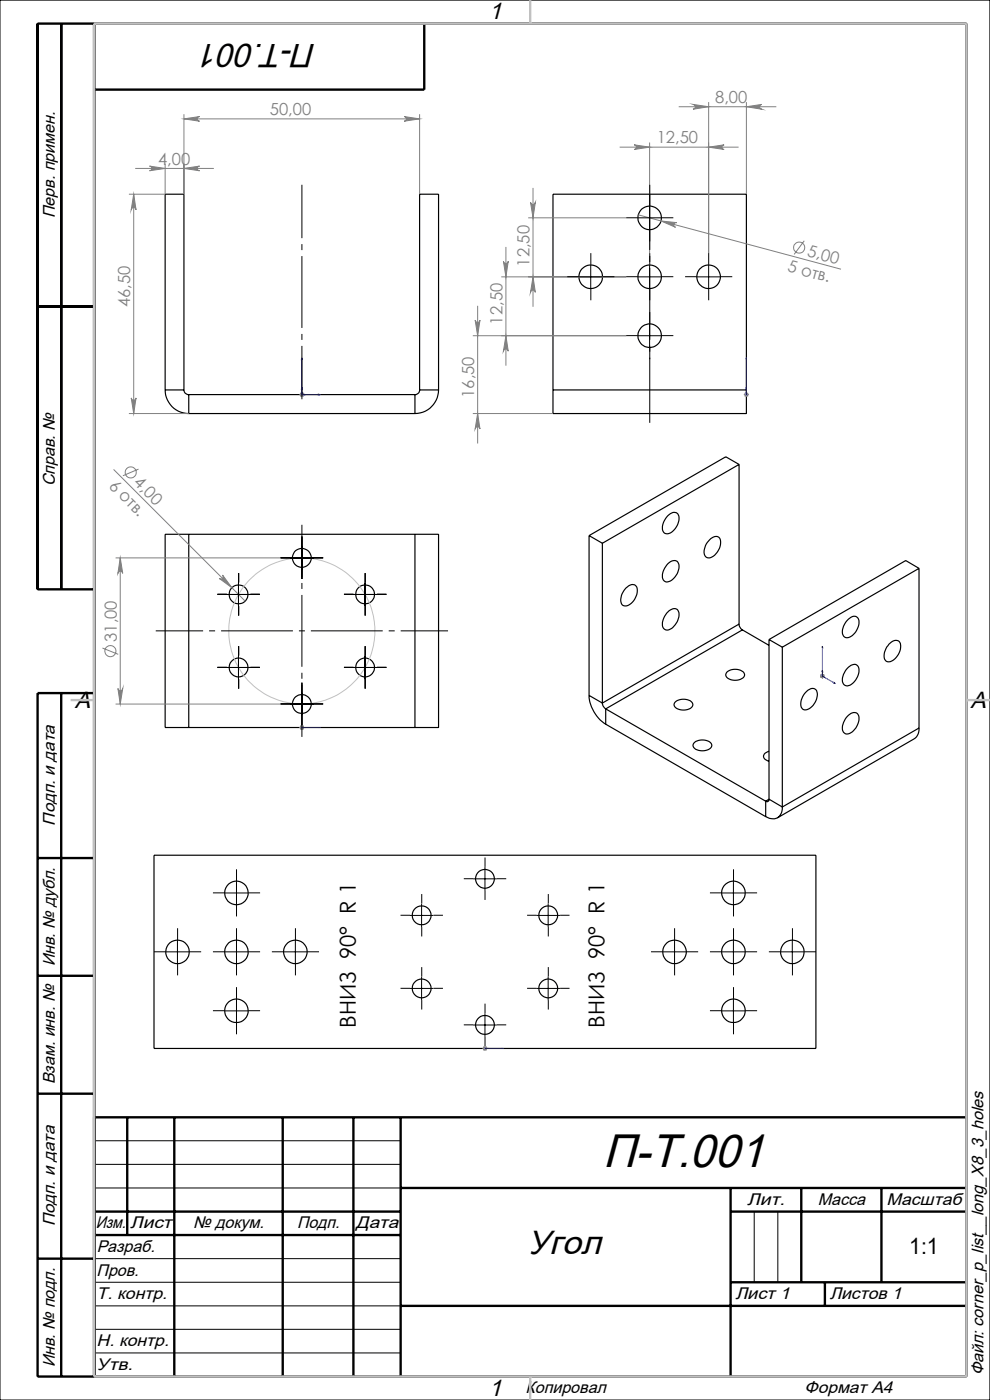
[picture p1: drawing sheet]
<svg xmlns="http://www.w3.org/2000/svg" width="210mm" height="297mm" viewBox="0 0 210 297" stroke-linecap="round" stroke-linejoin="round" font-family="sans-serif">
<g fill="none" stroke="#000" stroke-width=".25">
<path d="M35 82.7a5 5 0 0 0 5 5M35 82.7h4M35 82.7v-41.5h4v41.5M39 82.7a.97 .97 0 0 0 1 1M40 83.7v4M40 83.7h48M40 87.7h48M88 83.7v4M89 82.7a.96 .96 0 0 1-1 1M89 82.7h4M89 82.7v-41.5h4v41.5M93 82.7a5.1 5.1 0 0 1-5 5"/>
<path d="M117.3 82.7v5h41v-5M117.3 82.7h41M117.3 82.7v-41.5h41v41.5M156.8 98.5l-29 16.7M156.8 98.5v33.9M156.8 98.5l-2.8-1.6-29 16.7M40 113.3h-5v41h5M40 113.3v41M40 113.3h48M88 113.3h5v41h-5M88 113.3v41M125 113.6v33.9"/>
<path d="M125 113.6l2.8 1.6M127.8 115.2v34M141.7 119.6a1.28 1.28 0 0 1 1.2-.7 1.28 1.28 0 0 1 1.1 .8 3.5 3.5 0 0 1-2.6 3.8 1.49 1.49 0 0 1-.7-2.3zM141.7 109.4a1.42 1.42 0 0 1 2.1-.4 3.2 3.2 0 0 1-2.4 4.2 1.29 1.29 0 0 1-.8-1.9l.4-1zM150.5 114.5a1.42 1.42 0 0 1 2.1-.3 3.3 3.3 0 0 1-2.3 4.2 1.44 1.44 0 0 1-.8-2.3l.3-.7zM132.8 124.7a1.43 1.43 0 0 1 2.1-.3 3.2 3.2 0 0 1-2.3 4.1 1.26 1.26 0 0 1-.8-1.9l.2-.7zM141.7 129.8a1.42 1.42 0 0 1 2.1-.3 3.2 3.2 0 0 1-2.4 4.2 1.29 1.29 0 0 1-.8-1.9l.4-1.1zM156.8 132.4a1.6 1.6 0 0 0 .7 1.2M156.8 132.4l-29 16.8M157.5 133.6l-29 16.8M157.5 133.6l5.6 3.3M163.1 135.7l2.8 1.6"/>
<path d="M163.1 135.7v33.8M165.9 137.3v33.9M179.7 131.6a1.52 1.52 0 0 1 2.2-.6 3.1 3.1 0 0 1-1.1 3.8 1.22 1.22 0 0 1-1.6 .4 1.22 1.22 0 0 1-.5-1.6l.4-1.1zM188.6 136.7a1.63 1.63 0 0 1 2.1-.6 3.2 3.2 0 0 1-1.6 4.2 1.06 1.06 0 0 1-1.2-.1 1.06 1.06 0 0 1-.4-1.2l.4-1.4zM194.9 120.6l-29 16.7M194.9 120.6l-2.8-1.7-29 16.8M194.9 120.6v33.8M40 154.3h48M125 147.5a7.8 7.8 0 0 0 3.5 6.1M125 147.5l2.8 1.7M127.8 149.2a1.6 1.6 0 0 0 .7 1.2M128.5 153.6l33.9 19.6"/>
<path d="M128.5 150.4v3.2M128.5 150.4l33.9 19.6M143.2 149a2.67 2.67 0 0 1 3.7 .2 1.09 1.09 0 0 1-1.1 1.3 2.38 2.38 0 0 1-2.8-.9zM147.2 157.7a2.68 2.68 0 0 1 3.7 .1 1.09 1.09 0 0 1-1.1 1.4 2.31 2.31 0 0 1-2.8-1zM154.1 142.7a2.63 2.63 0 0 1 3.8 .2 1.09 1.09 0 0 1-1.1 1.3 2.31 2.31 0 0 1-2.8-.9zM163.1 159.4a1.06 1.06 0 0 0-1 1.5l1 .6M170.9 146.9a1.55 1.55 0 0 1 2.2-.6 3.2 3.2 0 0 1-2.5 4.3 1.63 1.63 0 0 1-.5-2.4zM179.7 152a1.6 1.6 0 0 1 2.2-.6 3.1 3.1 0 0 1-1.1 3.9 1.23 1.23 0 0 1-1.6 .3 1.23 1.23 0 0 1-.5-1.7l.6-1.3zM179.7 141.8a1.6 1.6 0 0 1 2.2-.6 3.1 3.1 0 0 1-1.1 3.8 1.22 1.22 0 0 1-1.6 .4 1.22 1.22 0 0 1-.5-1.6l.2-.8zM194.9 154.4l-.1 1.3-.4 .6-.5 .4-29 16.8M194.9 154.4l-29 16.8M162.4 170v3.2"/>
<path d="M163.1 169.5a.44 .44 0 0 1-.2 .5 .44 .44 0 0 1-.5 0M163.1 169.5l2.8 1.7M163.1 169.5l-.7 .5M165.9 171.2a2.15 2.15 0 0 1-1 2.3 2.15 2.15 0 0 1-2.5-.3M32.7 181.4h140.4v41h-140.4z"/>
<circle cx="125.3" cy="58.7" r="2.5"/>
<circle cx="137.8" cy="46.2" r="2.5"/>
<circle cx="137.8" cy="58.7" r="2.5"/>
<circle cx="150.3" cy="58.7" r="2.5"/>
<circle cx="137.8" cy="71.2" r="2.5"/>
<circle cx="64" cy="118.4" r="2.01"/>
<circle cx="50.6" cy="126.1" r="2.01"/>
<circle cx="77.4" cy="126.1" r="2.01"/>
<circle cx="50.6" cy="141.6" r="2"/>
<circle cx="64" cy="149.4" r="2.01"/>
<circle cx="77.4" cy="141.6" r="2"/>
<circle cx="50.2" cy="189.4" r="2.51"/>
<circle cx="89.4" cy="194.2" r="2"/>
<circle cx="102.9" cy="186.4" r="2"/>
<circle cx="116.3" cy="194.2" r="2"/>
<circle cx="155.6" cy="189.4" r="2.51"/>
<circle cx="37.7" cy="201.9" r="2.49"/>
<circle cx="50.2" cy="201.9" r="2.5"/>
<circle cx="50.2" cy="214.4" r="2.5"/>
<circle cx="62.6" cy="201.9" r="2.5"/>
<circle cx="89.4" cy="209.7" r="1.99"/>
<circle cx="102.9" cy="217.4" r="2.01"/>
<circle cx="116.3" cy="209.7" r="1.99"/>
<circle cx="143.1" cy="201.9" r="2.49"/>
<circle cx="155.6" cy="214.4" r="2.5"/>
<circle cx="155.6" cy="201.9" r="2.5"/>
<circle cx="168.1" cy="201.9" r="2.5"/>
</g>
<g fill="none" stroke="#808080" stroke-width=".21">
<path d="M28.7 35.7h16.7M31.7 35.2l3.3 .5-3.3 .5a.49 .49 0 0 0 .5-.5 .49 .49 0 0 0-.5-.5zM35 34.7v6.5h-7.7M39 35.7l3.3-.5a.49 .49 0 0 0-.5 .5 .49 .49 0 0 0 .5 .5zM39 25.2l3.3-.5a.49 .49 0 0 0-.5 .5 .49 .49 0 0 0 .5 .5zM39 24.2v17M39 25.2h50M85.7 24.7l3.3 .5-3.3 .5a.49 .49 0 0 0 .5-.5 .49 .49 0 0 0-.5-.5zM89 24.2v17M113.1 39.9v25.2M131.4 31.2h25.3M134.5 30.7l3.3 .5-3.3 .5a.49 .49 0 0 0 .5-.5 .49 .49 0 0 0-.5-.5z"/>
<path d="M137.8 30.2v23.5M144 22.6h20.7M147 22.2l3.3 .4-3.3 .6a.51 .51 0 0 0 .5-.5 .51 .51 0 0 0-.5-.5zM150.3 21.7v32M150.3 31.2l3.3-.5a.49 .49 0 0 0-.5 .5 .49 .49 0 0 0 .5 .5zM158.3 21.7v19.5M158.3 22.6l3.3-.4a.51 .51 0 0 0-.5 .5 .51 .51 0 0 0 .5 .5zM28.4 41.2l.5 3.3a.51 .51 0 0 0-.6-.4 .51 .51 0 0 0-.5 .4zM28.4 41.2v46.5M106.3 58.7h26.5M106.8 55.4a.51 .51 0 0 0 .5 .5 .51 .51 0 0 0 .5-.5l-.5 3.3zM107.3 52.4v25.2"/>
<path d="M112 46.2h20.8M112.5 42.9a.51 .51 0 0 0 .5 .5 .51 .51 0 0 0 .6-.5l-.5 3.3zM113.1 58.7l.5 3.3a.51 .51 0 0 0-.6-.5 .51 .51 0 0 0-.5 .5zM135.4 45.6l43 11.5M140.2 46.9l3.3 .3a.51 .51 0 0 0-.6 .4 .51 .51 0 0 0 .4 .6zM170.6 51.1l-2.1 2.9M100.3 71.2h32.5M100.8 67.9a.51 .51 0 0 0 .5 .5 .51 .51 0 0 0 .5-.5l-.5 3.3zM101.3 64.9v29.2M107.3 71.2l.5 3.3a.51 .51 0 0 0-.5-.5 .51 .51 0 0 0-.5 .5zM24.1 99.6l27.9 27.9M27.3 87.7h12.7"/>
<path d="M27.8 84.4a.51 .51 0 0 0 .5 .5 .51 .51 0 0 0 .6-.5l-.5 3.3zM29.4 99.5l-3.3 1.4M63.5 83.7h1M63.7 83.4l.7 .7M64 83.2v1M64.4 83.4l-.7 .7M100.3 87.7h17M101.3 87.7l.5 3.3a.51 .51 0 0 0-.5-.5 .51 .51 0 0 0-.5 .5zM157.8 83.7h1M158 83.4l.7 .7M158.3 83.2v1M158.7 83.4l-.7 .7"/>
<path d="M24.5 118.4h39.5M25.5 118.4l.5 3.2a.51 .51 0 0 0-.5-.4 .51 .51 0 0 0-.5 .4zM25.5 118.4v31M21.7 137.5l3.4 1.3M46.5 122.7a.5 .5 0 0 0 .7 0 .5 .5 0 0 0 0-.7l2 2.7zM24.5 149.4h39.5M25 146a.51 .51 0 0 0 .5 .5 .51 .51 0 0 0 .5-.5l-.5 3.4zM63.5 154.3h1M63.7 154l.7 .7M64 153.8v1.1M64.4 154l-.7 .7M174 143.4h.9"/>
<path d="M174.1 143.1l.7 .7M174.4 142.9v1M174.8 143.1l-.7 .7M102.5 222.1l.7 .7M102.9 221.9v1M103.2 222.1l-.7 .7M103.4 222.4h-1"/>
<circle cx="169.5" cy="52.5" r="1.18"/>
<circle cx="27.7" cy="100.2" r="1.18"/>
<circle cx="23.4" cy="138.1" r="1.18"/>
</g>
<circle cx="64" cy="133.9" r="15.5" fill="none" stroke="#c0c0c0" stroke-width=".21"/>
<g fill="none" stroke="#00f" stroke-width=".21">
<path d="M64 75.9l.1 .4h-.2zM64 75.9v7.8h3.9M158.3 75.9v7.8M158.3 75.9v.4v-.4M64 82.2l.1 .3h-.2zM64.4 83.6l.4 .1-.4 .1zM67.5 83.6l.4 .1-.4 .1zM158.3 83.6v.2zM158.3 82.2v.3v-.3M158.3 83.7h.1M174.4 137.1l.1 .3-.1-.1zM174.4 137.1v6.3"/>
<path d="M63.9 154.3h.2zM64 154.3h.1M64 154.3h3.9M64.8 154.3h-.4h.4M67.9 154.3h-.4h.4M174.4 142.2l.1 .3-.1-.1zM174.4 143.4l2.8 1.6M174.4 143.4l.6 .4M174.7 143.5l.3 .3-.3-.1zM176.9 144.8l.3 .2h-.3zM102.8 222.4h.2zM102.9 222.4h.1"/>
<path d="M102.9 222.4h3.9M103.6 222.4h-.3h.3M106.8 222.4h-.4h.4"/>
</g>
<g fill="none" stroke="#000" stroke-width=".21" stroke-dasharray="15.2 1.3 1.3 1.3" stroke-linecap="butt">
<path d="M122.8 58.7h-2.5M125.3 56.2v-2.5M127.8 58.7h2.5M135.3 58.7h-2.5M135.3 46.2h-2.5M137.8 56.2v-2.5M137.8 43.7v-2.5M137.8 48.7v2.5M140.3 58.7h2.5M140.3 46.2h2.5M147.8 58.7h-2.5M150.3 56.2v-2.5"/>
<path d="M152.8 58.7h2.5M125.3 61.2v2.5M135.3 71.2h-2.5M137.8 68.7v-2.5M137.8 73.7v2.5M137.8 61.2v2.5M140.3 71.2h2.5M150.3 61.2v2.5M61.5 118.3h-2M64 115.8v-2M66.5 118.3h2M48.1 126.1h-2"/>
<path d="M50.6 123.6v-2M50.6 128.6v2M50.6 139.1v-2M53.1 126.1h2M64 120.8v2M75 126.1h-2M77.5 123.6v-2M77.5 128.6v2M77.5 139.1v-2M80 126.1h2M48.1 141.6h-2M50.6 144.1v2"/>
<path d="M53.1 141.6h2M61.5 149.3h-2M64 146.8v-2M64 151.8v2M66.5 149.3h2M75 141.6h-2M77.5 144.1v2M80 141.6h2M37.7 199.4v-2.5M47.7 189.4h-2.5M50.2 186.9v-2.5M50.2 191.9v2.5"/>
<path d="M50.2 199.4v-2.5M52.7 189.4h2.5M62.7 199.4v-2.5M87 194.2h-2M89.5 191.7v-2M89.5 196.7v2M92 194.2h2M100.4 186.4h-2M102.9 183.9v-2M102.9 188.9v2M105.4 186.4h2M113.8 194.2h-2"/>
<path d="M116.3 191.7v-2M116.3 196.7v2M118.8 194.2h2M143.1 199.4v-2.5M153.1 189.4h-2.5M155.6 186.9v-2.5M155.6 191.9v2.5M155.6 199.4v-2.5M158.1 189.4h2.5M168.1 199.4v-2.5M35.2 201.9h-2.5M37.7 204.4v2.5"/>
<path d="M40.2 201.9h2.5M47.7 201.9h-2.5M47.7 214.4h-2.5M50.2 204.4v2.5M50.2 211.9v-2.5M50.2 216.9v2.5M52.7 201.9h2.5M52.7 214.4h2.5M60.2 201.9h-2.5M62.7 204.4v2.5M65.2 201.9h2.5M87 209.7h-2"/>
<path d="M89.5 207.2v-2M89.5 212.2v2M92 209.7h2M100.4 217.4h-2M102.9 214.9v-2M102.9 219.9v2M105.4 217.4h2M113.8 209.7h-2M116.3 207.2v-2M116.3 212.2v2M118.8 209.7h2M140.6 201.9h-2.5"/>
<path d="M143.1 204.4v2.5M145.6 201.9h2.5M153.1 201.9h-2.5M153.1 214.4h-2.5M155.6 204.4v2.5M155.6 211.9v-2.5M155.6 216.9v2.5M158.1 201.9h2.5M158.1 214.4h2.5M165.6 201.9h-2.5M168.1 204.4v2.5M170.6 201.9h2.5"/>
</g>
<g fill="none" stroke="#000" stroke-width=".21">
<path d="M0 0h210v297h-210zM122.8 58.7h5M125.3 56.2v5M135.3 58.7h5M135.3 46.2h5M137.8 43.7v5M137.8 56.2v5M147.8 58.7h5M150.3 56.2v5M135.3 71.2h5M137.8 68.7v5M61.5 118.4h5"/>
<path d="M64 115.8v5.1M48.1 126.1h5M50.6 123.6v5M50.6 139.1v5M74.9 126.1h5M77.4 123.6v5M77.4 139.1v5M48.1 141.6h5M61.5 149.4h5M64 146.9v4.9M74.9 141.6h5M37.6 199.4v5"/>
<path d="M47.7 189.4h5M50.2 186.9v5M50.2 199.4v5M62.7 199.4v5M86.9 194.2h5M89.4 191.7v5M100.4 186.4h5M102.9 183.9v5M113.8 194.2h5M116.3 191.7v5M143.1 199.4v5M153.1 189.4h5"/>
<path d="M155.6 186.9v5M155.6 199.4v5M168.1 199.4v5M35.1 201.9h5M47.7 201.9h5M47.7 214.5h5M50.2 211.9v5M60.1 201.9h5.1M86.9 209.7h5M89.4 207.2v5M100.4 217.4h5M102.9 214.9v5"/>
<path d="M113.8 209.7h5M116.3 207.2v5M140.6 201.9h5M153.1 201.9h5M153.1 214.5h5M155.6 211.9v5M165.6 201.9h5M20 242h65M20 247h65M20 252h65M160 257v15M165 257v15"/>
<path d="M20 267h65M20 272h65M20 277h65M20 282h65M20 287h65"/>
</g>
<g fill="none" stroke="#000" stroke-width=".5">
<path d="M13 5v120M20 5v287M90 5v14h-70M8 65h12M20 125h-12v-120h197v287h-197v-145h12M13 147v145M8 182h12M8 207h12M8 232h12M20 237h185M27 237v25M37 237v55"/>
<path d="M60 237v55M75 237v55M85 237v55M20 257h65M85 252h120M155 252v40M155 257h50M170 252v20M187 252v20M8 267h12M20 262h65M85 277h120"/>
<path d="M155 272h50M175 272v5"/>
</g>
<path d="M20 5h185v287h-185zM112.5 0v5M15 148.5h5M205 148.5h5M112.5 292v5" fill="none" stroke="#c0c0c0" stroke-width=".5"/>
<path d="M137.8 39.2v50.5" fill="none" stroke="#000" stroke-width=".21" stroke-dasharray="15.2 1.3 1.3 1.3" stroke-dashoffset="1.4" stroke-linecap="butt"/>
<path d="M95 133.8h-62" fill="none" stroke="#000" stroke-width=".21" stroke-dasharray="15.2 1.3 1.3 1.3" stroke-dashoffset="5.2" stroke-linecap="butt"/>
<path d="M64 111.3v45" fill="none" stroke="#000" stroke-width=".21" stroke-dasharray="15.2 1.3 1.3 1.3" stroke-dashoffset="4.2" stroke-linecap="butt"/>
<path d="M64 39.2v45.5" fill="none" stroke="#000" stroke-width=".21" stroke-dasharray="15.2 1.3 1.3 1.3" stroke-dashoffset="3.9" stroke-linecap="butt"/>
<path d="M25 146a.51 .51 0 0 0 .5 .5 .51 .51 0 0 0 .5-.5l-.5 3.4zM25.5 118.4l.5 3.2a.51 .51 0 0 0-.5-.4 .51 .51 0 0 0-.5 .4z" fill="#808080"/>
<g fill="#00f">
<path d="M67.5 83.6l.4 .1-.4 .1zM64 75.9l.1 .4h-.2z"/>
<path d="M158.3 83.6v.2zM158.3 82.2v.3zM67.5 154.3h.4zM63.9 154.3h.2zM64.4 154.3h.4zM63.9 154.3h.2zM106.4 222.4h.4zM102.8 222.4h.2zM103.3 222.4h.3zM102.8 222.4h.2z"/>
<path d="M64.4 83.6l.4 .1-.4 .1zM64 82.2l.1 .3h-.2zM158.3 83.6v.2zM158.3 75.9v.4z"/>
<path d="M176.9 144.8l.3 .2h-.3zM174.4 137.1l.1 .3-.1-.1zM174.7 143.5l.3 .3-.3-.1zM174.4 142.2l.1 .3-.1-.1z"/>
</g>
<g fill="#808080">
<path d="M46.5 122.7a.5 .5 0 0 0 .7 0 .5 .5 0 0 0 0-.7l2 2.7z"/>
<path d="M140.2 46.9l3.3 .3a.51 .51 0 0 0-.6 .4 .51 .51 0 0 0 .4 .6z"/>
<path d="M31.7 35.2l3.3 .5-3.3 .5a.49 .49 0 0 0 .5-.5 .49 .49 0 0 0-.5-.5zM39 35.7l3.3-.5a.49 .49 0 0 0-.5 .5 .49 .49 0 0 0 .5 .5zM39 25.2l3.3-.5a.49 .49 0 0 0-.5 .5 .49 .49 0 0 0 .5 .5zM85.7 24.7l3.3 .5-3.3 .5a.49 .49 0 0 0 .5-.5 .49 .49 0 0 0-.5-.5zM134.5 30.7l3.3 .5-3.3 .5a.49 .49 0 0 0 .5-.5 .49 .49 0 0 0-.5-.5zM150.3 31.2l3.3-.5a.49 .49 0 0 0-.5 .5 .49 .49 0 0 0 .5 .5z"/>
<path d="M147 22.2l3.3 .4-3.3 .6a.51 .51 0 0 0 .5-.5 .51 .51 0 0 0-.5-.5zM158.3 22.6l3.3-.4a.51 .51 0 0 0-.5 .5 .51 .51 0 0 0 .5 .5z"/>
<path d="M101.3 87.7l.5 3.3a.51 .51 0 0 0-.5-.5 .51 .51 0 0 0-.5 .5zM100.8 67.9a.51 .51 0 0 0 .5 .5 .51 .51 0 0 0 .5-.5l-.5 3.3z"/>
<path d="M28.4 41.2l.5 3.3a.51 .51 0 0 0-.6-.4 .51 .51 0 0 0-.5 .4zM27.8 84.4a.51 .51 0 0 0 .5 .5 .51 .51 0 0 0 .6-.5l-.5 3.3zM112.5 42.9a.51 .51 0 0 0 .5 .5 .51 .51 0 0 0 .6-.5l-.5 3.3zM113.1 58.7l.5 3.3a.51 .51 0 0 0-.6-.5 .51 .51 0 0 0-.5 .5zM106.8 55.4a.51 .51 0 0 0 .5 .5 .51 .51 0 0 0 .5-.5l-.5 3.3zM107.3 71.2l.5 3.3a.51 .51 0 0 0-.5-.5 .51 .51 0 0 0-.5 .5z"/>
</g>
<text font-size="10" x="128" y="247.6">П-Т.001</text>
<g font-size="7.1">
<text x="67.2" y="9.3" transform="rotate(-180 67.2 9.3)">П-Т.001</text>
<text x="111.9" y="266.1">Угол</text>
</g>
<g font-size="5">
<text x="103.7" y="4.1">1</text>
<text x="15.9" y="150.1">A</text>
<text x="205.9" y="150.1">A</text>
<text x="103.7" y="296.1">1</text>
</g>
<text font-size="4.8" x="192.9" y="266">1:1</text>
<g font-size="4.7">
<text x="75.5" y="218" transform="rotate(-90 75.5 218)">ВНИЗ 90° R 1</text>
<text x="128.2" y="218" transform="rotate(-90 128.2 218)">ВНИЗ 90° R 1</text>
</g>
<g font-size="3.6">
<text x="11.6" y="46.3" transform="rotate(-90 11.6 46.3)">Перв. примен.</text>
<text x="11.6" y="103.2" transform="rotate(-90 11.6 103.2)">Справ. №</text>
<text x="11.6" y="175.1" transform="rotate(-90 11.6 175.1)">Подп. и дата</text>
<text x="11.6" y="205" transform="rotate(-90 11.6 205)">Инв. № дубл.</text>
<text x="11.6" y="230" transform="rotate(-90 11.6 230)">Взам. инв. №</text>
<text x="158.5" y="255.6">Лит.</text>
<text x="173.5" y="255.6">Масса</text>
<text x="188.1" y="255.6">Масштаб</text>
<text x="11.6" y="260.1" transform="rotate(-90 11.6 260.1)">Подп. и дата</text>
<text x="20.3" y="260.6">Изм.</text>
<text x="27.6" y="260.6">Лист</text>
<text x="41" y="260.6">№ докум.</text>
<text x="63" y="260.6">Подп.</text>
<text x="75.5" y="260.6">Дата</text>
<text x="20.5" y="265.6">Разраб.</text>
<text x="20.5" y="275.6">Т. контр.</text>
<text x="20.5" y="270.6">Пров.</text>
<text x="156" y="275.6">Лист 1</text>
<text x="176" y="275.6">Листов 1</text>
<text x="20.5" y="285.6">Н. контр.</text>
<text x="11.6" y="290" transform="rotate(-90 11.6 290)">Инв. № подл.</text>
<text x="20.5" y="290.6">Утв.</text>
<text x="208.6" y="291.8" transform="rotate(-90 208.6 291.8)">Файл: corner_p_list__long_X8_3_holes</text>
<text x="111.5" y="295.6">Копировал</text>
<text x="170.7" y="295.6">Формат А4</text>
</g>
<g font-size="3.5" fill="#808080">
<text x="151.7" y="21.9">8,00</text>
<text x="57.2" y="24.4">50,00</text>
<text x="33.5" y="34.9">4,00</text>
<text x="139.3" y="30.4">12,50</text>
<text x="112.3" y="56.6" transform="rotate(-90 112.3 56.6)">12,50</text>
<text x="166.9" y="57.5" transform="rotate(15 166.9 57.5)">5 отв.</text>
<text x="171.1" y="54.3" transform="rotate(15 171.1 54.3)">5,00</text>
<text x="27.6" y="65.1" transform="rotate(-90 27.6 65.1)">46,50</text>
<text x="106.6" y="68.8" transform="rotate(-90 106.6 68.8)">12,50</text>
<text x="100.6" y="84.4" transform="rotate(-90 100.6 84.4)">16,50</text>
<text x="22.9" y="103.2" transform="rotate(45 22.9 103.2)">6 отв.</text>
<text x="28.2" y="102.5" transform="rotate(45 28.2 102.5)">4,00</text>
<text x="24.8" y="136.2" transform="rotate(-90 24.8 136.2)">31,00</text>
</g>
</svg>
